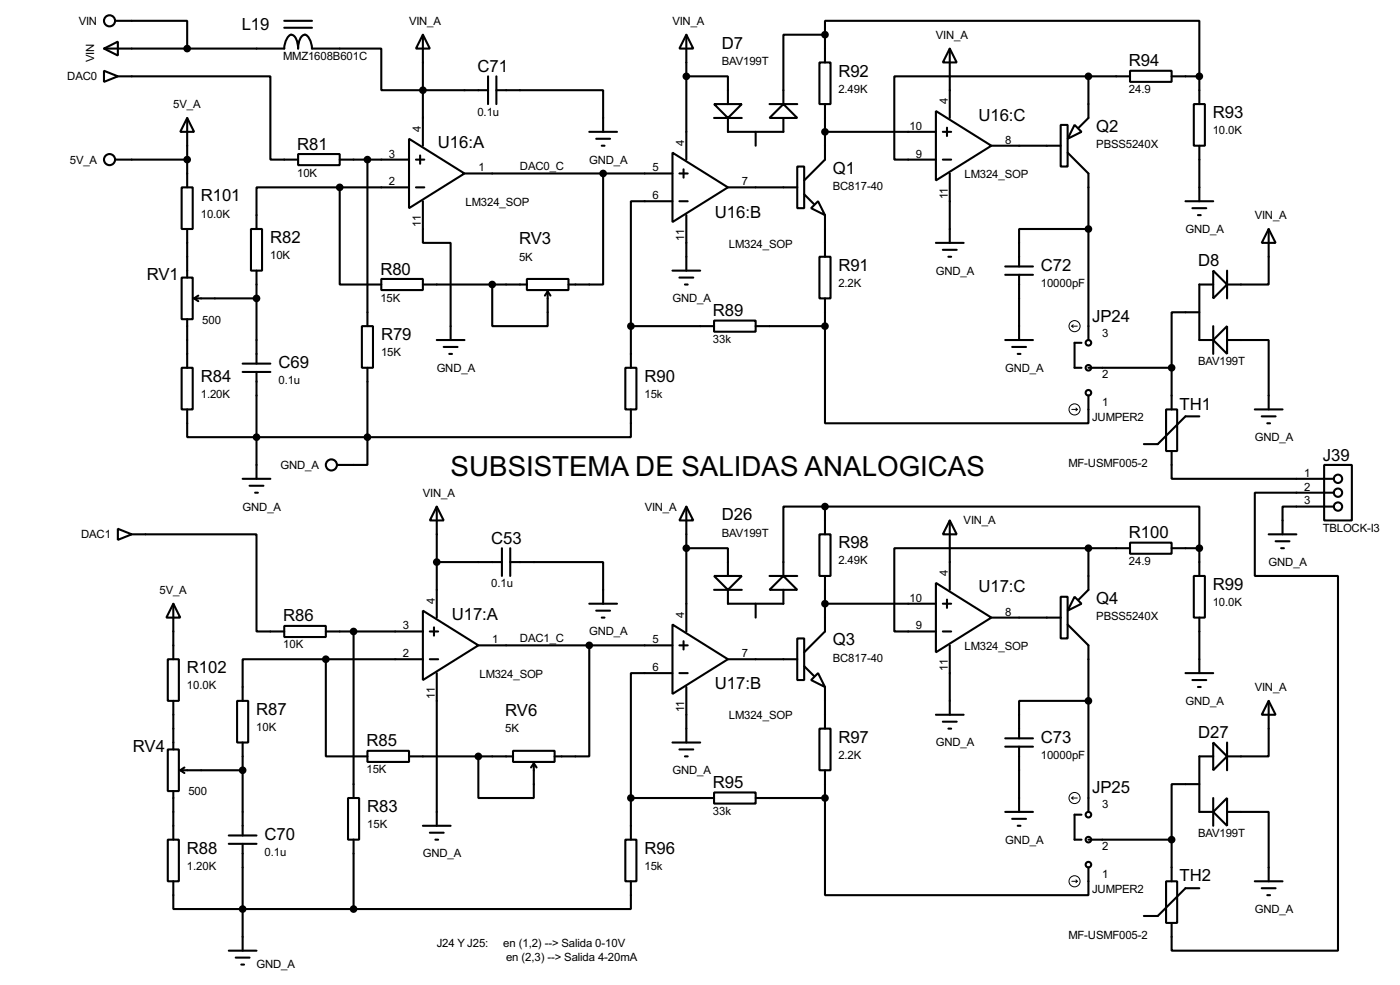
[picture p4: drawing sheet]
<svg xmlns="http://www.w3.org/2000/svg" width="256mm" height="180mm" viewBox="0 0 256 180" stroke-linecap="round" stroke-linejoin="round" font-family="sans-serif">
<g fill="none" stroke="#000" stroke-width=".38">
<path d="M19 8.9l2.6-1.3v2.6zM19 13l2.6 1-2.6 1zM19 8.9h33.1a2.69 2.69 0 0 1 1.2-2.6 1.49 1.49 0 0 1 1.2 1.4l.1 1.2a3.2 3.2 0 0 1 .9-2.5 .88 .88 0 0 1 1.2 .7l.4 1.2v.6h12.7v7.6h19.6M21.1 3.8h13.2v5.1M21.6 14h27.9v15.2h5.1M52.1 5.1h5M52.1 3.8h5M77.5 6.3l1.2 2.6h-2.5zM77.5 6.3v20.4M89.4 14v5M90.9 16.5h19.6v7.6M90.9 14v5"/>
<path d="M125.7 6.3l1.3 2.6h-2.5zM125.7 14h7.6v5M125.7 6.3v22.9M130.8 19h5.1l-2.6 2.6zM141 19h5M143.5 19l2.5 2.6h-5zM150.1 11.4h2v7.6h-2zM151.1 6.3h-7.6v12.7M151.1 6.3v-2.5h68.6v10.2M151.1 6.3v5.1M151.1 19v10.2l-3.8 3.8M174 8.9l1.3 2.5h-2.6z"/>
<path d="M174 8.9v12.7M199.4 14h-35.6v15.2h7.6M199.4 14v7.6l-1.8 1.8M199.4 14h7.6M207 13h7.6v2h-7.6zM214.6 14h5.1M218.7 19h2v7.7h-2zM219.7 14v5M21.1 29.2h13.2M33.3 34.3h2v7.6h-2zM34.3 21.6l1.3 2.5h-2.6zM34.3 21.6v12.7"/>
<path d="M54.6 28.2h7.6v2h-7.6zM62.2 34.3h-15.2v7.6M62.2 34.3v17.8h7.6M62.2 29.2h12.7M62.2 34.3h12.7M67.3 29.2v30.5M74.9 25.4l10.2 6.3-10.2 6.4zM76.2 29.2h1.5M76.2 34.3h1.5M77 28.4v1.6M77.5 36.8v7.6h5v17.8M85.1 31.7h38.1"/>
<path d="M107.9 24.1h5.1M109.2 25.4h2.6M110.2 26.7h.5M110.5 31.7v20.4h-6.4M123.2 27.9l10.1 6.4-10.1 6.3zM123.2 36.8h-7.6v22.9M124.5 31.7h1.5M124.5 36.8h1.5M125.2 31v1.5M125.7 39.4v10.1M130.8 21.6h5.1M133.3 34.3h12.7"/>
<path d="M133.3 21.6v2.5h10.2v-2.5M138.4 24.1v2.6M146 30.5h1.3v7.6h-1.3zM147.3 35.6l1.8 1.7M148.6 38.1l1.3-1.3 1.2 2.6zM151.1 39.4v7.6M151.1 24.1h20.3M171.4 20.3l10.2 6.4-10.2 6.3zM172.7 29.2h1.5M172.7 24.1h1.5M173.5 23.4v1.5M174 31.7v12.7"/>
<path d="M181.6 26.7h12.7M194.3 22.9h1.3v7.6h-1.3zM195.6 27.9l3.8 3.8v30.5M196.8 22.9l1.3 1.2-2.5 1.3zM217.2 36.8h5M218.4 38.1h2.6M219.5 39.4h.5M219.7 26.7v10.1M33.3 50.8h2v7.6h-2zM34.3 41.9v8.9M34.3 58.4v8.9M35.6 54.6h11.4"/>
<path d="M35.6 54.6l.7 .5M36.3 54.1l-.7 .5M46 41.9h2v7.6h-2zM47 49.5v17M66.3 59.7h2v7.6h-2zM69.8 51.1h7.7v2h-7.7zM77.5 52.1h19M90.2 52.1v7.6h10.1v-6.4M96.5 51.1h7.6v2h-7.6zM100.3 53.3l-.5 .8M100.3 53.3l.5 .8M115.6 59.7h15.2"/>
<path d="M115.6 59.7v7.6M123.2 49.5h5.1M124.5 50.8h2.5M125.5 52.1h.5M130.8 58.7h7.6v2h-7.6zM138.4 59.7h12.7M150.1 47h2v7.6h-2zM151.1 59.7v17.8h48.3v-5.1M151.1 54.6v5.1M171.4 44.4h5.1M172.7 45.7h2.6M173.7 47h.5"/>
<path d="M184.1 50.3h5.1M184.1 48.8h5.1M186.7 50.3v11.9M199.4 41.9h-12.7v6.9M219.7 57.1h-5.1v10.2M222.2 49.5l2.6 2.6-2.6 2.5zM222.2 52.1h-2.5v10.1h2.5M222.2 59.7v5.1M224.8 49.5v5.1M232.4 41.9l1.3 2.5h-2.6zM232.4 41.9v10.2h-7.6M33.3 67.3h2v7.6h-2z"/>
<path d="M34.3 74.9v5.1h33M44.4 66.5h5.1M44.4 68.1h5.1M47 68.1v19.5M67.3 67.3v12.7M80 62.2h5.1M81.3 63.5h2.5M82.3 64.8h.5M114.6 67.3h2v7.6h-2zM115.6 74.9v5.1h-48.3M184.1 62.2h5.1M185.4 63.5h2.6"/>
<path d="M186.4 64.8h.5M198.1 62.7h-1.3v4.6h1.3M199.4 67.3h15.2M213.6 74.9h2v7.6h-2zM214.6 67.3v7.6M219.7 76.2h-2.5l-5.1 5.1h-2.6M222.2 62.2l2.6-2.5v5.1zM224.8 62.2h7.6v12.7M229.9 74.9h5M231.1 76.2h2.6M232.2 77.5h.5M21.6 96.8l2.5 1-2.5 1z"/>
<path d="M24.1 97.8h22.9v17.8h5.1M44.4 87.6h5.1M45.7 88.9h2.6M46.7 90.2h.5M67.3 80v5.1h-5.6M80 92.7l1.3 2.5h-2.6zM80 92.7v20.3M125.7 92.7l1.3 2.5h-2.5zM125.7 92.7v22.9M150.1 97.8h2v7.6h-2zM151.1 92.7h-7.6v12.7M151.1 92.7h68.6v7.6"/>
<path d="M151.1 92.7v5.1M174 95.2l1.3 2.6h-2.6zM174 95.2v12.7M207 99.3h7.6v2h-7.6zM214.6 82.5v5.1h29.7M232.4 97.8h5.1M233.7 99.1h2.5M242.6 85.1h5v10.1h-5zM244.3 90.2h-14.4v15.2h15.2v68.6h-30.5v-5.1M244.3 92.7h-9.4v5.1M31.7 110.5l1.3 2.5h-2.5zM31.7 110.5v10.1"/>
<path d="M52.1 114.6h7.6v2h-7.6zM59.7 115.6h17.8M64.8 115.6v30.4M77.5 111.8l10.1 6.3-10.1 6.4zM78.7 115.6h1.6M79.5 114.8v1.5M80 102.9h11.9M87.6 118.1h35.6M91.9 100.3v5.1M93.5 102.9h17v7.6M93.5 100.3v5.1M107.9 118.1v20.3h-6.3"/>
<path d="M107.9 110.5h5.1M109.2 111.8h2.6M110.2 113h.5M123.2 114.3l10.1 6.3-10.1 6.4zM124.5 118.1h1.5M125.2 117.3v1.6M125.7 100.3h7.6v5.1M130.8 105.4h5.1l-2.6 2.5zM130.8 107.9h5.1M133.3 107.9v2.6h10.2v-2.6M138.4 110.5v2.5M141 105.4h5"/>
<path d="M143.5 105.4l2.5 2.5h-5zM146 116.8h1.3v7.7h-1.3zM151.1 105.4v10.2l-3.8 3.8M151.1 110.5h20.3M171.4 106.7l10.2 6.3-10.2 6.4zM172.7 110.5h1.5M172.7 115.6h1.5M173.5 109.7v1.6M174 118.1v12.7M181.6 113h12.7M194.3 109.2h1.3v7.6h-1.3zM195.6 114.3l3.8 3.8v30.5"/>
<path d="M196.8 109.2l1.3 1.3-2.5 1.3zM199.4 100.3h-35.6v15.3h7.6M199.4 100.3v7.6l-1.8 1.8M199.4 100.3h7.6M214.6 100.3h5.1M218.7 105.4h2v7.6h-2zM219.7 100.3v5.1M219.7 113v10.2M234.7 100.3h.5M30.7 137.2h2.1v7.6h-2.1zM30.7 120.6h2.1v7.7h-2.1zM31.7 128.3v8.9"/>
<path d="M43.4 128.3h2.1v7.6h-2.1zM44.4 135.9v17M59.7 120.6h-15.3v7.7M59.7 120.6v17.8h7.6M59.7 120.6h17.8M67.3 137.4h7.6v2h-7.6zM74.9 138.4h19.1M78.7 120.6h1.6M80 123.2v27.9M87.6 138.4v7.6h10.2v-6.3M94 137.4h7.6v2h-7.6zM97.8 139.7l-.5 .8"/>
<path d="M97.8 139.7l.5 .8M123.2 123.2h-7.6v22.8M123.2 135.9h5.1M124.5 123.2h1.5M124.5 137.2h2.5M125.5 138.4h.5M125.7 125.7v10.2M133.3 120.6h12.7M147.3 121.9l1.8 1.8M148.6 124.5l1.3-1.3 1.2 2.5zM150.1 133.3h2v7.7h-2zM151.1 125.7v7.6"/>
<path d="M171.4 130.8h5.1M172.7 132.1h2.6M173.7 133.3h.5M184.1 136.7h5.1M184.1 135.1h5.1M186.7 136.7v11.9M199.4 128.3h-12.7v6.8M217.2 123.2h5M218.4 124.5h2.6M219.5 125.7h.5M222.2 135.9l2.6 2.5-2.6 2.6zM222.2 138.4h-2.5v10.2h2.5"/>
<path d="M224.8 135.9v5.1M232.4 128.3l1.3 2.5h-2.6zM232.4 128.3v10.1h-7.6M30.7 153.7h2.1v7.6h-2.1zM31.7 144.8v8.9M33 141h11.4M33 141l.8 .5M33.8 140.5l-.8 .5M41.9 152.9h5.1M41.9 154.4h5.1M44.4 154.4v19.6M63.8 146h2v7.7h-2z"/>
<path d="M64.8 153.7v12.7M77.5 151.1h5M78.7 152.4h2.6M79.8 153.7h.5M114.6 153.7h2v7.6h-2zM115.6 146h15.2M115.6 146v7.7M130.8 145h7.6v2.1h-7.6zM138.4 146h12.7M151.1 146v17.8h48.3v-5.1M151.1 141v5M184.1 148.6h5.1"/>
<path d="M185.4 149.9h2.6M186.4 151.1h.5M198.1 149.1h-1.3v4.6h1.3M199.4 153.7h15.2M214.6 153.7v7.6M219.7 143.5h-5.1v10.2M222.2 148.6l2.6-2.6v5.1zM222.2 146v5.1M224.8 148.6h7.6v12.7M31.7 161.3v5.1h33.1M41.9 174h5.1M43.2 175.3h2.5"/>
<path d="M44.2 176.5h.5M115.6 161.3v5.1h-50.8M213.6 161.3h2v7.6h-2zM219.7 162.6h-2.5l-5.1 5h-2.6M229.9 161.3h5M231.1 162.6h2.6M232.2 163.8h.5"/>
<circle cx="20.1" cy="3.8" r="1.02"/>
<circle cx="20.1" cy="29.2" r="1.02"/>
<circle cx="199.4" cy="71.9" r=".51"/>
<circle cx="199.4" cy="67.3" r=".51"/>
<circle cx="199.4" cy="62.7" r=".51"/>
<circle cx="60.7" cy="85.1" r="1.02"/>
<circle cx="245.1" cy="87.6" r=".76"/>
<circle cx="245.1" cy="90.2" r=".76"/>
<circle cx="245.1" cy="92.7" r=".76"/>
<circle cx="199.4" cy="158.2" r=".51"/>
<circle cx="199.4" cy="153.7" r=".51"/>
<circle cx="199.4" cy="149.1" r=".51"/>
</g>
<g fill="#000" stroke="#000" stroke-width=".38">
<circle cx="34.3" cy="8.9" r=".51"/>
<circle cx="77.5" cy="16.5" r=".51"/>
<circle cx="125.7" cy="14" r=".51"/>
<circle cx="151.1" cy="6.3" r=".51"/>
<circle cx="199.4" cy="14" r=".51"/>
<circle cx="219.7" cy="14" r=".51"/>
<circle cx="34.3" cy="29.2" r=".51"/>
<circle cx="62.2" cy="34.3" r=".51"/>
<circle cx="67.3" cy="29.2" r=".51"/>
<circle cx="110.5" cy="31.7" r=".51"/>
<circle cx="151.1" cy="24.1" r=".51"/>
<circle cx="47" cy="54.6" r=".51"/>
<circle cx="90.2" cy="52.1" r=".51"/>
<circle cx="115.6" cy="59.7" r=".51"/>
<circle cx="151.1" cy="59.7" r=".51"/>
<circle cx="199.4" cy="41.9" r=".51"/>
<circle cx="214.6" cy="67.3" r=".51"/>
<circle cx="47" cy="80" r=".51"/>
<circle cx="67.3" cy="80" r=".51"/>
<circle cx="151.1" cy="92.7" r=".51"/>
<circle cx="64.8" cy="115.6" r=".51"/>
<circle cx="80" cy="102.9" r=".51"/>
<circle cx="107.9" cy="118.1" r=".51"/>
<circle cx="125.7" cy="100.3" r=".51"/>
<circle cx="151.1" cy="110.5" r=".51"/>
<circle cx="199.4" cy="100.3" r=".51"/>
<circle cx="219.7" cy="100.3" r=".51"/>
<circle cx="59.7" cy="120.6" r=".51"/>
<circle cx="87.6" cy="138.4" r=".51"/>
<circle cx="199.4" cy="128.3" r=".51"/>
<circle cx="44.4" cy="141" r=".51"/>
<circle cx="115.6" cy="146" r=".51"/>
<circle cx="151.1" cy="146" r=".51"/>
<circle cx="214.6" cy="153.7" r=".51"/>
<circle cx="44.4" cy="166.4" r=".51"/>
<circle cx="64.8" cy="166.4" r=".51"/>
</g>
<g fill="none" stroke="#000" stroke-width=".18">
<path d="M196.3 59.7l.3 .2M196.3 59.7h1.1M196.6 59.4l-.3 .3M196.3 74.9h1.1M197.1 74.7l.3 .2M197.4 74.9l-.3 .3M196.3 146l.3 .3M196.3 146h1.1M196.6 145.8l-.3 .2M196.3 161.3h1.1M197.1 161l.3 .3M197.4 161.3l-.3 .2"/>
<circle cx="196.8" cy="59.7" r="1.02"/>
<circle cx="196.8" cy="74.9" r="1.02"/>
<circle cx="196.8" cy="146.1" r="1.02"/>
<circle cx="196.8" cy="161.3" r="1.02"/>
</g>
<text font-size="5.7" x="82.5" y="87.1">SUBSISTEMA DE SALIDAS ANALOGICAS</text>
<g font-size="3.4">
<text x="44.3" y="5.5">L19</text>
<text x="132.2" y="8.9">D7</text>
<text x="87.5" y="13.2">C71</text>
<text x="153.6" y="14">R92</text>
<text x="206.8" y="12.1">R94</text>
<text x="179.2" y="22.1">U16:C</text>
<text x="222.2" y="21.6">R93</text>
<text x="54.4" y="27.4">R81</text>
<text x="80.2" y="27.1">U16:A</text>
<text x="200.8" y="24.2">Q2</text>
<text x="152.6" y="31.8">Q1</text>
<text x="36.8" y="36.9">R101</text>
<text x="131" y="39.8">U16:B</text>
<text x="49.5" y="44.5">R82</text>
<text x="95.1" y="44.7">RV3</text>
<text x="26.9" y="51.3">RV1</text>
<text x="69.7" y="50.2">R80</text>
<text x="153.6" y="49.6">R91</text>
<text x="190.7" y="49.6">C72</text>
<text x="219.5" y="48.7">D8</text>
<text x="130.6" y="57.9">R89</text>
<text x="200.1" y="58.9">JP24</text>
<text x="69.8" y="62.3">R79</text>
<text x="36.8" y="69.9">R84</text>
<text x="51" y="67.4">C69</text>
<text x="118.1" y="69.9">R90</text>
<text x="216.1" y="75">TH1</text>
<text x="242.4" y="84.3">J39</text>
<text x="132.2" y="95.2">D26</text>
<text x="90" y="99.5">C53</text>
<text x="153.6" y="100.3">R98</text>
<text x="206.8" y="98.5">R100</text>
<text x="222.2" y="107.9">R99</text>
<text x="51.9" y="113.7">R86</text>
<text x="82.8" y="113.5">U17:A</text>
<text x="179.2" y="108.4">U17:C</text>
<text x="200.8" y="110.5">Q4</text>
<text x="152.6" y="118.1">Q3</text>
<text x="34.2" y="123.2">R102</text>
<text x="46.9" y="130.8">R87</text>
<text x="92.5" y="131.1">RV6</text>
<text x="131" y="126.2">U17:B</text>
<text x="24.3" y="137.6">RV4</text>
<text x="67.1" y="136.6">R85</text>
<text x="153.6" y="135.9">R97</text>
<text x="190.7" y="135.9">C73</text>
<text x="219.5" y="135">D27</text>
<text x="67.3" y="148.6">R83</text>
<text x="130.6" y="144.2">R95</text>
<text x="200.1" y="145.2">JP25</text>
<text x="48.5" y="153.7">C70</text>
<text x="34.2" y="156.2">R88</text>
<text x="118.1" y="156.2">R96</text>
<text x="216.1" y="161.3">TH2</text>
</g>
<g font-size="2.3">
<text x="14.4" y="4.5">VIN</text>
<text x="74.9" y="4.5">VIN_A</text>
<text x="123.2" y="4.5">VIN_A</text>
<text x="17.2" y="11.4" transform="rotate(-90 17.2 11.4)">VIN</text>
<text x="51.9" y="11">MMZ1608B601C</text>
<text x="132.2" y="11.9">BAV199T</text>
<text x="171.4" y="7.1">VIN_A</text>
<text x="12.3" y="14.7">DAC0</text>
<text x="153.6" y="17">2.49K</text>
<text x="206.8" y="17.1">24.9</text>
<text x="31.7" y="19.8">5V_A</text>
<text x="87.5" y="21.2">0.1u</text>
<text x="166.6" y="23.7">10</text>
<text x="173.6" y="19" transform="rotate(-90 173.6 19)">4</text>
<text x="12.8" y="29.9">5V_A</text>
<text x="71.2" y="28.8">3</text>
<text x="77.1" y="24.1" transform="rotate(-90 77.1 24.1)">4</text>
<text x="107.9" y="29.9">GND_A</text>
<text x="125.3" y="26.7" transform="rotate(-90 125.3 26.7)">4</text>
<text x="167.8" y="28.8">9</text>
<text x="184.1" y="26.3">8</text>
<text x="200.8" y="27.1">PBSS5240X</text>
<text x="222.2" y="24.6">10.0K</text>
<text x="54.4" y="32.3">10K</text>
<text x="71.2" y="33.9">2</text>
<text x="87.6" y="31.4">1</text>
<text x="95.2" y="31.2">DAC0_C</text>
<text x="119.5" y="31.4">5</text>
<text x="135.9" y="33.9">7</text>
<text x="152.6" y="34.8">BC817-40</text>
<text x="176.7" y="32.6">LM324_SOP</text>
<text x="36.8" y="39.8">10.0K</text>
<text x="77.1" y="41.5" transform="rotate(-90 77.1 41.5)">11</text>
<text x="85.3" y="37.7">LM324_SOP</text>
<text x="119.5" y="36.4">6</text>
<text x="173.6" y="36.4" transform="rotate(-90 173.6 36.4)">11</text>
<text x="229.9" y="40.1">VIN_A</text>
<text x="49.5" y="47.5">10K</text>
<text x="95.1" y="47.7">5K</text>
<text x="125.3" y="44" transform="rotate(-90 125.3 44)">11</text>
<text x="133.5" y="45.3">LM324_SOP</text>
<text x="217.2" y="42.6">GND_A</text>
<text x="153.6" y="52.5">2.2K</text>
<text x="171.4" y="50.2">GND_A</text>
<text x="190.7" y="52.5">10000pF</text>
<text x="37" y="59.3">500</text>
<text x="69.7" y="55.2">15K</text>
<text x="123.2" y="55.3">GND_A</text>
<text x="69.8" y="65.2">15K</text>
<text x="130.6" y="62.8">33k</text>
<text x="201.9" y="61.6">3</text>
<text x="51" y="70.3">0.1u</text>
<text x="80" y="68">GND_A</text>
<text x="184.1" y="68">GND_A</text>
<text x="201.9" y="69.2">2</text>
<text x="219.5" y="66.9">BAV199T</text>
<text x="36.8" y="72.9">1.20K</text>
<text x="118.1" y="72.9">15k</text>
<text x="200.1" y="77">JUMPER2</text>
<text x="201.9" y="74.3">1</text>
<text x="229.9" y="80.7">GND_A</text>
<text x="51.4" y="85.8">GND_A</text>
<text x="195.7" y="85.6">MF-USMF005-2</text>
<text x="238.9" y="87.2">1</text>
<text x="238.9" y="89.8">2</text>
<text x="44.4" y="93.4">GND_A</text>
<text x="77.5" y="90.9">VIN_A</text>
<text x="118.1" y="93.4">VIN_A</text>
<text x="176.5" y="96">VIN_A</text>
<text x="238.9" y="92.3">3</text>
<text x="14.9" y="98.5">DAC1</text>
<text x="132.2" y="98.2">BAV199T</text>
<text x="242.4" y="97.3">TBLOCK-I3</text>
<text x="90" y="107.5">0.1u</text>
<text x="153.6" y="103.3">2.49K</text>
<text x="173.6" y="105.4" transform="rotate(-90 173.6 105.4)">4</text>
<text x="206.8" y="103.4">24.9</text>
<text x="232.4" y="103.6">GND_A</text>
<text x="29.2" y="108.7">5V_A</text>
<text x="79.6" y="110.5" transform="rotate(-90 79.6 110.5)">4</text>
<text x="125.3" y="113" transform="rotate(-90 125.3 113)">4</text>
<text x="166.6" y="110.1">10</text>
<text x="184.1" y="112.6">8</text>
<text x="200.8" y="113.5">PBSS5240X</text>
<text x="222.2" y="110.9">10.0K</text>
<text x="51.9" y="118.7">10K</text>
<text x="73.8" y="115.2">3</text>
<text x="90.2" y="117.7">1</text>
<text x="95.2" y="117.5">DAC1_C</text>
<text x="107.9" y="116.3">GND_A</text>
<text x="119.5" y="117.7">5</text>
<text x="167.8" y="115.2">9</text>
<text x="176.7" y="118.9">LM324_SOP</text>
<text x="73.8" y="120.3">2</text>
<text x="87.8" y="124">LM324_SOP</text>
<text x="119.5" y="122.8">6</text>
<text x="135.9" y="120.3">7</text>
<text x="152.6" y="121.1">BC817-40</text>
<text x="173.6" y="122.8" transform="rotate(-90 173.6 122.8)">11</text>
<text x="34.2" y="126.2">10.0K</text>
<text x="79.6" y="127.8" transform="rotate(-90 79.6 127.8)">11</text>
<text x="125.3" y="130.4" transform="rotate(-90 125.3 130.4)">11</text>
<text x="133.5" y="131.6">LM324_SOP</text>
<text x="217.2" y="129">GND_A</text>
<text x="229.9" y="126.4">VIN_A</text>
<text x="46.9" y="133.8">10K</text>
<text x="92.5" y="134">5K</text>
<text x="171.4" y="136.6">GND_A</text>
<text x="67.1" y="141.5">15K</text>
<text x="123.2" y="141.7">GND_A</text>
<text x="153.6" y="138.9">2.2K</text>
<text x="190.7" y="138.9">10000pF</text>
<text x="34.5" y="145.6">500</text>
<text x="130.6" y="149.1">33k</text>
<text x="201.9" y="148">3</text>
<text x="67.3" y="151.6">15K</text>
<text x="184.1" y="154.4">GND_A</text>
<text x="201.9" y="155.6">2</text>
<text x="219.5" y="153.2">BAV199T</text>
<text x="34.2" y="159.2">1.20K</text>
<text x="48.5" y="156.6">0.1u</text>
<text x="77.5" y="156.9">GND_A</text>
<text x="118.1" y="159.2">15k</text>
<text x="201.9" y="160.7">1</text>
<text x="200.1" y="163.4">JUMPER2</text>
<text x="229.9" y="167.1">GND_A</text>
<text x="80" y="173.4">J24 Y J25:</text>
<text x="92.2" y="173.4">en (1,2) --&gt; Salida 0-10V</text>
<text x="195.7" y="171.9">MF-USMF005-2</text>
<text x="47" y="177.2">GND_A</text>
<text x="92.7" y="175.9">en (2,3) --&gt; Salida 4-20mA</text>
</g>
</svg>
